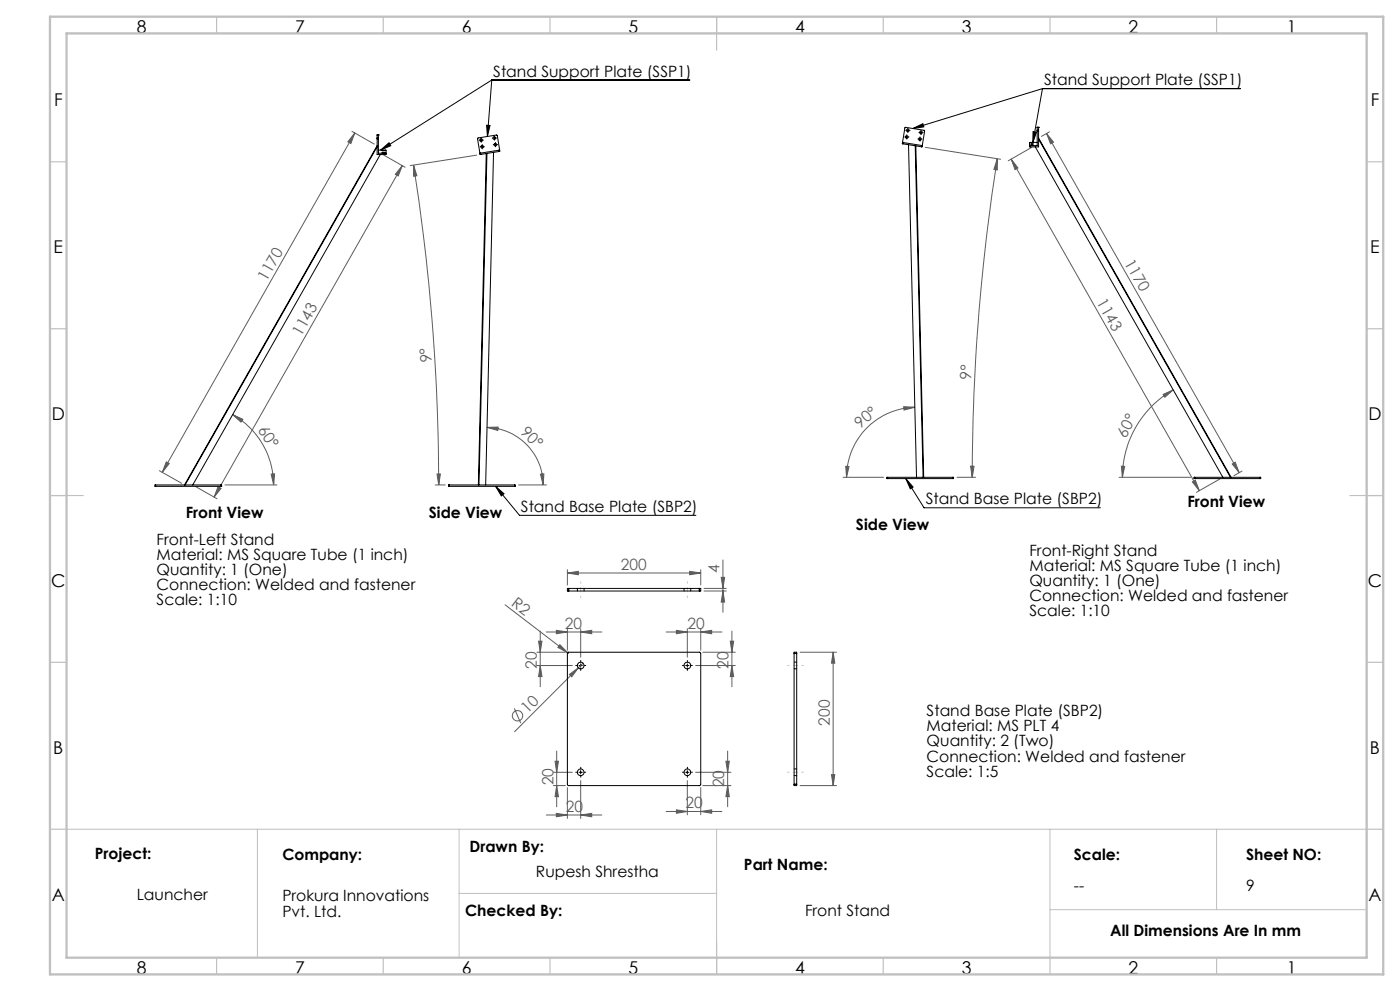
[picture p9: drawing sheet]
<svg xmlns="http://www.w3.org/2000/svg" width="420mm" height="297mm" viewBox="0 0 420 297" stroke-linecap="round" stroke-linejoin="round" font-family="sans-serif">
<g fill="none" stroke="#5d5d5d" stroke-width=".3">
<path d="M105.6 39.4l6.7 3.8M106.4 39.9l-1.1 3.1-.9-.5zM106.4 39.9l-57.7 101.7M314.9 39.5l-2.5 1.4M115.1 46.5l6.4 3.6M120.7 49.6l-56.5 99.4M120.7 49.6l-1.2 3.1-.9-.5zM124.1 49.5l1 3.2-1 .1zM124.1 49.5a616.6 616.6 0 0 1 7.5 95.8M143 46.5l-19.9 3.1M277.6 44.2l22.6 3.5M299.2 47.6v3.3l-1-.1z"/>
<path d="M299.2 47.6a606.5 606.5 0 0 0-7.5 95.4M303.4 47.7l56.4 99.4M303.4 47.7l2 2.6-.9 .5zM309.5 44.2l-7 4M314 40l57.8 101.7M314 40l2.1 2.6-.9 .5zM348.9 118.2l3.1-1.4-2.5 2.3zM352 116.8a30.2 30.2 0 0 0-15.3 26.2M49.9 138.4l.9 .5-2.1 2.7zM69.8 124.3l3 1.4-.5 .8zM69.8 124.3a24.2 24.2 0 0 1 12.3 21M146.1 128.1l3.3-.1-.1 1z"/>
<path d="M146.1 128.1a17.3 17.3 0 0 1 16.8 17.2M253.7 139.7l1 .1-.7 3.2zM271.1 121.9l3.4 .2-3.3 .8zM274.5 122.1a21 21 0 0 0-20.5 20.9M291.2 139.7h1l-.5 3.3zM336.4 139.7l1 .1-.7 3.2zM369.7 139.1l.9-.6 1.2 3.2zM47.8 141.1l6.7 3.7M58.7 145.8l6.4 3.7M65.4 145.9l.9 .5-2.1 2.6zM67.5 145.3h15.6M81.4 142.1l1-.1-.3 3.3z"/>
<path d="M130.6 145.3h3M131.1 142.1h1l-.5 3.2zM155.6 145.3h8.3M162.1 142.1l1.1-.1-.3 3.3zM252.9 143h12.2M287.1 143h5.6M335.7 143h21.5M357.7 144.4l.9-.5 1.2 3.2zM366 143.5l-7.1 4.1M372.6 141.2l-2.4 1.4M170.2 171.7l3.3-.5v1.1zM170.2 170.7v4.6"/>
<path d="M170.2 171.7h40M206.9 171.2l3.3 .5-3.3 .6zM210.2 170.7v4.6M211.2 177.1h6.7M211.2 176.4h6.7M216.4 173h1l-.5 3.4zM216.9 167.8v15.7M216.9 177.1l.5 3.3h-1zM151.5 181.3l18.8 14.3M161.1 195.5h8.5M161.1 199.5h10.6M161.6 192.2h1l-.5 3.3z"/>
<path d="M162.1 189.1v16.7M162.1 199.5l.5 3.3h-1zM163.9 189.4h16.7M166.9 188.9l3.3 .5-3.3 .5zM168 193.2l2.3 2.4-2.9-1.6zM170.2 188.4v6.5M170.3 195.6l.3 .3M174.2 189.4l3.3-.5v1zM174.2 188.4v8.6M174.9 198.8l-20.5 20.5M199.8 189.4h16.8M202.9 188.9l3.3 .5-3.3 .5z"/>
<path d="M206.2 188.4v8.6M208.7 199.5h11.9M210.2 189.4l3.3-.5v1zM210.2 188.4v6.5M210.8 195.5h9.8M219.1 192.2h1l-.5 3.3zM219.6 199.5l.5 3.3h-1zM219.6 189.1v16.7M240 195.5h10.9M249.9 195.5v39.9M249.9 195.5l.5 3.3h-1zM154.3 212.3l1.9 4.4"/>
<path d="M170.8 202.1l2.7-1.9-2 2.6zM166 235.4h3.6M166 231.5h5.7M166.5 228.1h1l-.5 3.4zM167 225.1v16.7M167 235.4l.5 3.4h-1zM170.2 236v9.3M174.2 234v11.3M206.2 234v10.2M208.7 231.5h10.6M210.2 236v8.2M210.8 235.4h8.5"/>
<path d="M217.8 228.1h1l-.5 3.4zM218.3 225.1v16.7M218.3 235.4l.5 3.4h-1zM240 235.4h10.9M249.4 232.2h1l-.5 3.2zM163.9 244.3h16.7M166.9 243.8l3.3 .5-3.3 .5zM174.2 244.3l3.3-.5v1zM199.8 243.2h16.8M202.9 242.7l3.3 .5-3.3 .5zM210.2 243.2l3.3-.5v1z"/>
<circle cx="155.3" cy="214.5" r="1.56"/>
</g>
<g fill="none" stroke="#000" stroke-width=".3">
<path d="M146 37.5l1 .1-.8 3.2zM147.5 24h59.4M147.5 24l-33.3 21M147.5 24l-1.3 16.8M272.1 39.1h.5M272.3 38.8v.5M273.9 38.5l3-1.4 .2 .9zM276 39.7h.5M276.3 39.5v.5M309.9 39.4l1 .2-1.1 3.2zM312.7 26.6h59.4M312.7 26.6l-38.8 11.9"/>
<path d="M312.7 26.6l-2.9 16.2M114.2 45l2.5-2.2 .5 .9zM144.1 42h.5M144.4 41.8v.5M144.4 44h.5M144.7 43.7v.5M148.1 41.4h.5M148.3 41.1v.5M148.3 43.4h.6M148.6 43.1v.5M271.8 41.1h.5M272 40.8v.5"/>
<path d="M275.7 41.7h.5M276 41.4v.5M148.7 145.8l7.2 8.6h52.9M148.7 145.8l2.5 2.2-.8 .6zM271.7 143.4l5.5 8.8h52.9M271.7 143.4l2.2 2.6-.8 .5zM173.7 199.5h1M174.2 199v1M205.7 199.5h1M206.2 199v1M173.7 231.5h1M174.2 231v.9"/>
<path d="M205.7 231.5h1M206.2 231v.9"/>
</g>
<g fill="none" stroke="#000" stroke-width=".3" stroke-dasharray="15.2 1.3 1.3 1.3">
<path d="M271.9 39.1h-.2M272.4 38.6v-.2M272.4 39.6v.1M272.9 39.1h.1M275.8 39.7h-.1M276.3 39.2v-.2M276.8 39.7h.2M143.9 42h-.2M144.2 44h-.2M144.4 41.5v-.2M144.4 42.5v.1M144.7 43.5v-.2"/>
<path d="M144.7 44.5v.1M144.9 42h.1M145.2 44h.1M147.8 41.4h-.1M148.1 43.3h-.1M148.3 40.9v-.2M148.3 41.9v.1M148.6 42.8v-.1M148.6 43.8v.2M148.8 41.4h.2M149.1 43.3h.2M271.5 41h-.1"/>
<path d="M272 40.5v-.1M272 41.5v.2M272.5 41h.2M275.5 41.7h-.2M276 41.2v-.2M276 42.2v.1M276.3 40.2v.1M276.5 41.7h.1M173.2 199.4h-.5M174.2 198.4v-.5M175.2 199.4h.5M205.2 199.4h-.5"/>
<path d="M206.2 198.4v-.5M207.2 199.4h.5M174.2 200.4v.5M206.2 200.4v.5M173.2 231.4h-.5M174.2 230.4v-.5M174.2 232.4v.5M175.2 231.4h.5M205.2 231.4h-.5M206.2 230.4v-.5M206.2 232.4v.5M207.2 231.4h.5"/>
</g>
<path d="M174.2 179.1v-4.8M206.2 179.1v-4.8M236.2 199.4h4.8M236.2 231.4h4.8" fill="none" stroke="#c3c8d2" stroke-width=".3" stroke-dasharray="15.2 1.3 1.3 1.3" stroke-dashoffset="14.7"/>
<path d="M20 248.5h390M77.2 248.5v38.5M137.7 248.5v38.5M215 248.5v38.5M315 248.5v38.5M365 248.5v24.1M137.7 267.8h77.3M315 272.6h95" fill="none" stroke="#c0c0c0" stroke-width=".3"/>
<g fill="none" stroke="#c0c0c0" stroke-width=".35">
<path d="M65 5v5M115 5v5M165 5v5M215 5v10M265 5v5M315 5v5M365 5v5M15 48.5h5M410 48.5h5M15 98.5h5M410 98.5h5M15 148.5h10"/>
<path d="M405 148.5h10M15 198.5h5M410 198.5h5M15 248.5h5M410 248.5h5M65 287v5M115 287v5M165 287v5M215 282v10M265 287v5M315 287v5M365 287v5"/>
</g>
<path d="M15 5h400v287h-400zM20 10h390v277h-390z" fill="none" stroke="#c0c0c0" stroke-width=".7"/>
<path d="M114.2 45l2.5-2.2 .5 .9zM146 37.5l1 .1-.8 3.2zM148.7 145.8l2.5 2.2-.8 .6zM273.9 38.5l3-1.4 .2 .9zM309.9 39.4l1 .2-1.1 3.2zM271.7 143.4l2.2 2.6-.8 .5z" fill="#000"/>
<g fill="#5d5d5d">
<path d="M168 193.2l2.3 2.4-2.9-1.6z"/>
<path d="M170.8 202.1l2.7-1.9-2 2.6z"/>
<path d="M81.4 142.1l1-.1-.3 3.3zM69.8 124.3l3 1.4-.5 .8z"/>
<path d="M162.1 142.1l1.1-.1-.3 3.3zM146.1 128.1l3.3-.1-.1 1z"/>
<path d="M210.2 189.4l3.3-.5v1zM202.9 188.9l3.3 .5-3.3 .5zM210.2 243.2l3.3-.5v1zM202.9 242.7l3.3 .5-3.3 .5zM206.9 171.2l3.3 .5-3.3 .6zM170.2 171.7l3.3-.5v1.1z"/>
<path d="M166.9 188.9l3.3 .5-3.3 .5zM174.2 189.4l3.3-.5v1zM166.9 243.8l3.3 .5-3.3 .5zM174.2 244.3l3.3-.5v1z"/>
<path d="M271.1 121.9l3.4 .2-3.3 .8zM253.7 139.7l1 .1-.7 3.2z"/>
<path d="M106.4 39.9l-1.1 3.1-.9-.5zM49.9 138.4l.9 .5-2.1 2.7zM120.7 49.6l-1.2 3.1-.9-.5zM65.4 145.9l.9 .5-2.1 2.6z"/>
<path d="M348.9 118.2l3.1-1.4-2.5 2.3zM336.4 139.7l1 .1-.7 3.2z"/>
<path d="M299.2 47.6v3.3l-1-.1zM291.2 139.7h1l-.5 3.3z"/>
<path d="M218.3 235.4l.5 3.4h-1zM217.8 228.1h1l-.5 3.4zM167 235.4l.5 3.4h-1zM166.5 228.1h1l-.5 3.4zM216.9 177.1l.5 3.3h-1zM216.4 173h1l-.5 3.4zM249.4 232.2h1l-.5 3.2zM249.9 195.5l.5 3.3h-1z"/>
<path d="M161.6 192.2h1l-.5 3.3zM162.1 199.5l.5 3.3h-1zM219.1 192.2h1l-.5 3.3zM219.6 199.5l.5 3.3h-1z"/>
<path d="M131.1 142.1h1l-.5 3.2zM124.1 49.5l1 3.2-1 .1z"/>
<path d="M314 40l2.1 2.6-.9 .5zM369.7 139.1l.9-.6 1.2 3.2zM303.4 47.7l2 2.6-.9 .5zM357.7 144.4l.9-.5 1.2 3.2z"/>
</g>
<g fill="none" stroke="#000" stroke-width=".3">
<path d="M311.2 39v.3M311.2 38.2h.1M311.2 38.2h.4M311.2 39h.4M311.2 39.3h.4M311.2 39.3v4.3h-2.1M311.2 38.2v.8M311.6 39v.3M311.6 38.2h.1M311.6 39.3v4.7h-2.5M311.6 38.2v.8M113.1 41.3v.3"/>
<path d="M113.1 40.5h.1M113.1 40.5h.4M113.1 41.3h.4M113.1 41.6h.4M113.1 41.6v4.7h2.5M113.1 40.5v.8M113.1 43.7l-57.7 101.6M113.1 44l-57.6 101.3M113.5 41.3v.3M113.5 45h2.3v1.3h-.2M113.5 40.5h.1M113.5 41.6v4.3h2.1"/>
<path d="M113.5 40.5v.8M114.1 46.3l-56.3 99M114.7 45.1l.7 .1zM114.7 45.8h.7zM115.6 45.9v.4M115.8 45.9h-.2M144 45.9v.4h.2M144.1 45.9h-.1M144.1 45.9l.1 .4M145.9 46l-2.4 99.3M146.1 46l-2.4 99.3M148.1 45.7l-2.4 99.6"/>
<path d="M149.7 45l.1 .4M149.7 45l-5.6 .9M149.8 45.4l-5.6 .9M149.9 45v.4h-.1M149.9 45h-.2M149.9 45l-.8-4.5-5.7 .8-.1 .3 .7 4.3M270.8 42.7h.2M270.8 42.7l-.1 .4h.2M270.8 42.7l.8-4.5 5.6 .8 .2 .3-.7 4.3M270.9 43.1l5.5 .9M271 42.7l-.1 .4M271 42.7l5.5 .9"/>
<path d="M272.6 43.4l2.4 99.6M274.6 43.7l2.3 99.3M274.7 43.7l2.4 99.3M276.5 43.6h.2M276.5 43.6l-.1 .4M276.7 43.6l-.1 .4h-.2M308.9 43.6h.2M309.1 43.6v.4M309.2 42.8l.9 .1zM309.2 43.5h.9zM310.6 44l56.3 99M311.2 42.7h-2.3v1.3h.2"/>
<path d="M311.6 41.4l57.7 101.6M311.6 41.7l57.5 101.3M46.7 145.3h-.2v.5h.2M46.7 145.8h19.6M46.7 145.3v.5M46.7 145.3h19.6M66.3 145.3h.2v.5h-.2M66.3 145.3v.5M134.8 145.3h-.3v.5h.3M134.8 145.8h19.6M134.8 145.3h19.6M134.8 145.3v.5"/>
<path d="M154.4 145.3h.2v.5h-.2M154.4 145.3v.5M266.3 143h-.2v.4h.2M266.3 143.4h19.6M266.3 143h19.6M266.3 143v.4M285.9 143h.2v.4h-.2M285.9 143v.4M358.4 143h-.2v.4h.2M358.4 143v.4M358.4 143.4h19.6M358.4 143h19.6"/>
<path d="M378 143h.2v.4h-.2M378 143v.4M170.6 176.4h-.4v.7h.4M170.6 177.1h39.2M170.6 176.4v.7M170.6 176.4h39.2M209.8 176.4h.4v.7h-.4M209.8 176.4v.7M170.3 195.6l39.7-.1 .1 .1 .1 39.5-.2 .3-39.7-.1zM238.2 195.9v-.4h.8v.4M238.2 195.9h.8M238.2 195.9v39.2"/>
<path d="M239 195.9v39.2M238.2 235.1v.3h.8v-.3M238.2 235.1h.8"/>
<circle cx="272.4" cy="39.1" r=".4"/>
<circle cx="276.3" cy="39.7" r=".4"/>
<circle cx="144.3" cy="42" r=".39"/>
<circle cx="144.7" cy="44" r=".39"/>
<circle cx="148.3" cy="41.4" r=".4"/>
<circle cx="148.6" cy="43.4" r=".4"/>
<circle cx="272" cy="41.1" r=".4"/>
<circle cx="276" cy="41.7" r=".4"/>
<circle cx="174.2" cy="199.5" r=".99"/>
<circle cx="206.2" cy="199.4" r="1"/>
<circle cx="174.2" cy="231.5" r=".98"/>
<circle cx="206.2" cy="231.4" r=".99"/>
</g>
<path d="M170.6 177.1v-.8M173.2 176.3v.8M175.2 177.1v-.8M205.2 176.3v.8M207.2 177.1v-.8M209.8 177.1v-.8M238.2 195.8h.8M239 198.4h-.8M238.2 200.4h.8M238.2 235h.8M238.2 232.4h.8M239 230.4h-.8" fill="none" stroke="#000" stroke-width=".3" stroke-dasharray="1.3 .6" stroke-dashoffset=".4"/>
<g font-size="5.3">
<text x="41" y="9.9">8</text>
<text x="88.5" y="9.9">7</text>
<text x="138.5" y="9.9">6</text>
<text x="188.5" y="9.9">5</text>
<text x="238.5" y="9.9">4</text>
<text x="288.5" y="9.9">3</text>
<text x="338.5" y="9.9">2</text>
<text x="386" y="9.9">1</text>
<text x="16.2" y="31.7">F</text>
<text x="411.2" y="31.7">F</text>
<text x="16.1" y="75.9">E</text>
<text x="411.1" y="75.9">E</text>
<text x="15.5" y="125.9">D</text>
<text x="410.5" y="125.9">D</text>
<text x="15.4" y="175.9">C</text>
<text x="410.4" y="175.9">C</text>
<text x="16" y="225.9">B</text>
<text x="411" y="225.9">B</text>
<text x="15.5" y="270.2">A</text>
<text x="410.5" y="270.2">A</text>
<text x="41" y="291.9">8</text>
<text x="88.5" y="291.9">7</text>
<text x="138.5" y="291.9">6</text>
<text x="188.5" y="291.9">5</text>
<text x="238.5" y="291.9">4</text>
<text x="288.5" y="291.9">3</text>
<text x="338.5" y="291.9">2</text>
<text x="386" y="291.9">1</text>
</g>
<g font-size="4.7">
<text x="148" y="22.9">Stand Support Plate (SSP1)</text>
<text x="313.2" y="25.5">Stand Support Plate (SSP1)</text>
<text x="55.7" y="155.1">Front View</text>
<text x="128.7" y="155.3">Side View</text>
<text x="156.3" y="153.3">Stand Base Plate (SBP2)</text>
<text x="277.7" y="151.1">Stand Base Plate (SBP2)</text>
<text x="356.2" y="152">Front View</text>
<text x="256.8" y="158.9">Side View</text>
<text x="47" y="163.4">Front-Left Stand</text>
<text x="47" y="167.9">Material: MS Square Tube (1 inch)</text>
<text x="308.8" y="166.6">Front-Right Stand</text>
<text x="47" y="172.4">Quantity: 1 (One)</text>
<text x="308.8" y="171.2">Material: MS Square Tube (1 inch)</text>
<text x="47" y="176.9">Connection: Welded and fastener</text>
<text x="308.8" y="175.7">Quantity: 1 (One)</text>
<text x="47" y="181.5">Scale: 1:10</text>
<text x="308.8" y="180.2">Connection: Welded and fastener</text>
<text x="308.8" y="184.7">Scale: 1:10</text>
<text x="278" y="214.7">Stand Base Plate (SBP2)</text>
<text x="278" y="219.2">Material: MS PLT 4</text>
<text x="278" y="223.7">Quantity: 2 (Two)</text>
<text x="278" y="228.2">Connection: Welded and fastener</text>
<text x="278" y="232.8">Scale: 1:5</text>
<text x="28.4" y="257.4">Project:</text>
<text x="84.7" y="257.8">Company:</text>
<text x="140.8" y="255.4">Drawn By:</text>
<text x="322.2" y="257.8">Scale:</text>
<text x="373.8" y="257.8">Sheet NO:</text>
<text x="160.8" y="262.9">Rupesh Shrestha</text>
<text x="223.2" y="260.8">Part Name:</text>
<text x="41" y="269.7">Launcher</text>
<text x="322.2" y="266.9">--</text>
<text x="373.8" y="266.9">9</text>
<text x="84.7" y="270.2">Prokura Innovations</text>
<text x="84.7" y="274.7">Pvt. Ltd.</text>
<text x="139.5" y="274.4">Checked By:</text>
<text x="241.5" y="274.4">Front Stand</text>
<text x="333.1" y="280.4">All Dimensions Are In mm</text>
</g>
<g font-size="4.7" fill="#5d5d5d">
<text x="337.2" y="78.7" transform="rotate(60 337.2 78.7)">1170</text>
<text x="80" y="84.4" transform="rotate(-60 80 84.4)">1170</text>
<text x="328.9" y="90.6" transform="rotate(60 328.9 90.6)">1143</text>
<text x="90.3" y="101" transform="rotate(-60 90.3 101)">1143</text>
<text x="129.5" y="108.5" transform="rotate(-94 129.5 108.5)">9°</text>
<text x="291.4" y="113.9" transform="rotate(-87 291.4 113.9)">9°</text>
<text x="77.2" y="128.7" transform="rotate(57 77.2 128.7)">60°</text>
<text x="155.9" y="129.8" transform="rotate(44 155.9 129.8)">90°</text>
<text x="258.1" y="128.5" transform="rotate(-40 258.1 128.5)">90°</text>
<text x="337.7" y="131.4" transform="rotate(-62 337.7 131.4)">60°</text>
<text x="186.2" y="170.7">200</text>
<text x="215.9" y="171.7" transform="rotate(-90 215.9 171.7)">4</text>
<text x="153.2" y="181.3" transform="rotate(37 153.2 181.3)">R2</text>
<text x="169.4" y="188.4">20</text>
<text x="206.3" y="188.4">20</text>
<text x="161.1" y="200.5" transform="rotate(-90 161.1 200.5)">20</text>
<text x="218.6" y="200.5" transform="rotate(-90 218.6 200.5)">20</text>
<text x="158.3" y="213.9" transform="rotate(-45 158.3 213.9)">10</text>
<text x="248.9" y="217.4" transform="rotate(-90 248.9 217.4)">200</text>
<text x="166" y="235.3" transform="rotate(-90 166 235.3)">20</text>
<text x="217.3" y="236" transform="rotate(-90 217.3 236)">20</text>
<text x="169.8" y="243.2">20</text>
<text x="205.7" y="242.2">20</text>
</g>
</svg>
